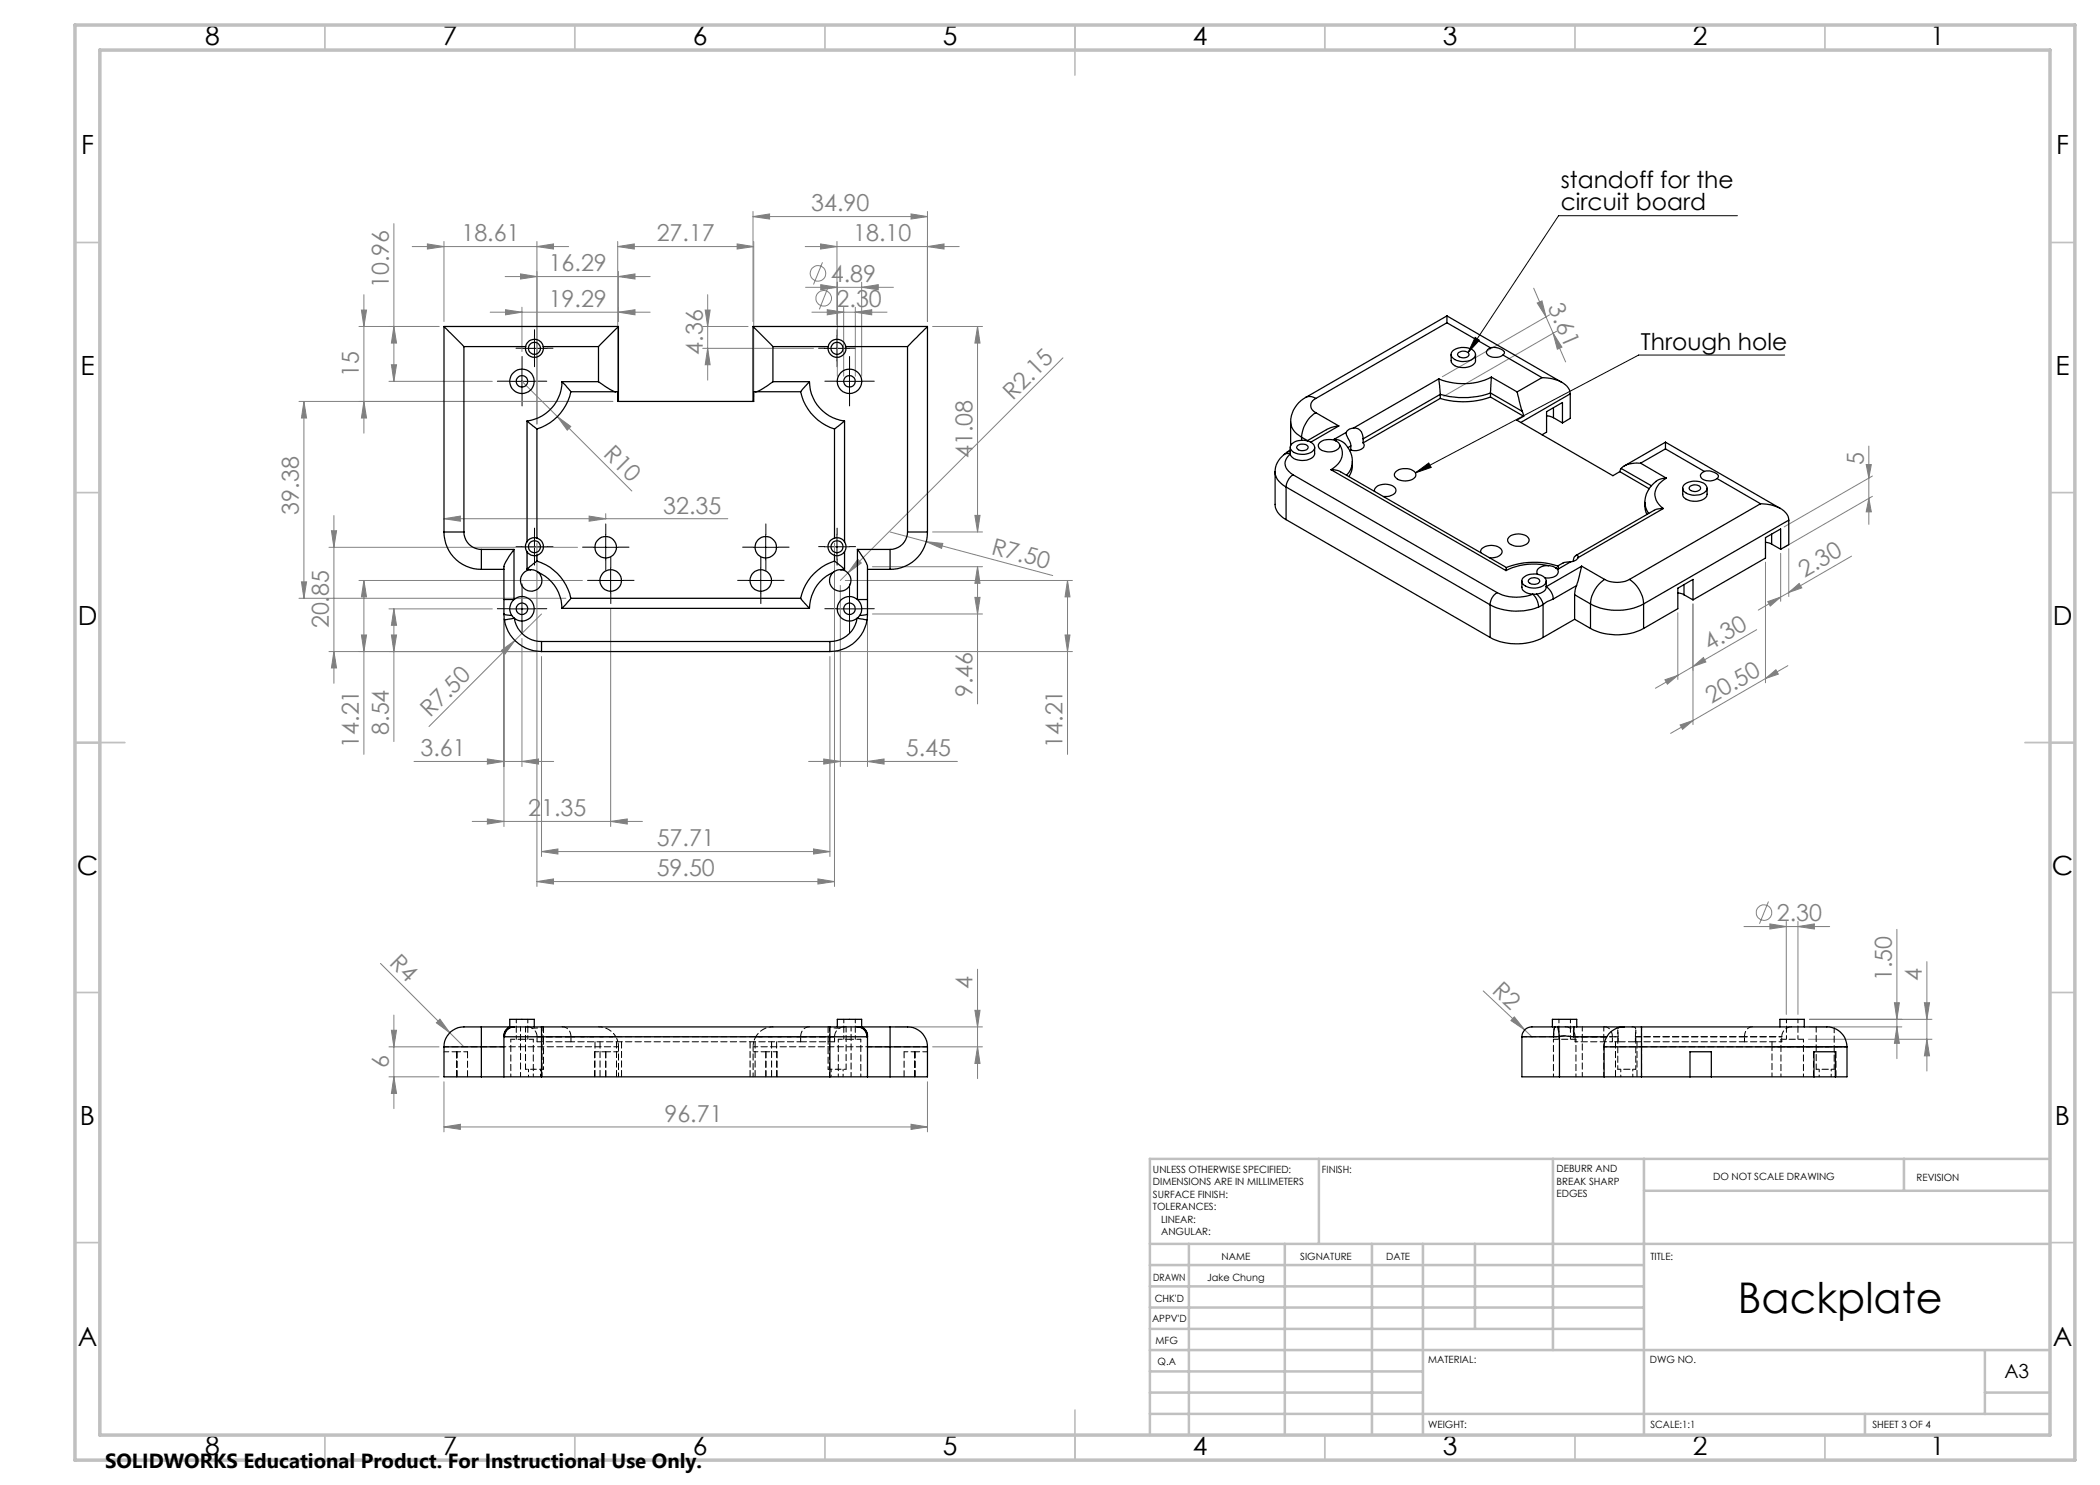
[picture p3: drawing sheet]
<svg xmlns="http://www.w3.org/2000/svg" width="420mm" height="297mm" viewBox="0 0 420 297" stroke-linecap="round" stroke-linejoin="round" font-family="sans-serif">
<g fill="none" stroke="#808080" stroke-width=".2">
<path d="M72.8 58.9v27.7M78.8 44.7v31.6M82.4 49.3h31.3M85.5 48.8l3.3 .5-3.3 .5zM88.8 48.3v16M101 55.3h29M104.1 54.8l3.3 .5-3.3 .5zM107.4 49.3l3.3-.5v1zM107.4 48.3v36.5M123.5 49.3l3.4-.5v1zM123.5 48.3v31M123.5 49.3h27.2"/>
<path d="M123.7 55.3l3.3-.5v1zM123.7 54.3v10M141.5 58.9v17.1M147.4 48.8l3.3 .5-3.3 .5zM150.6 43.3l3.3-.5v1zM150.6 42.3v22M150.6 43.3h34.9M150.7 48.3v31M161 49.3h30.8M161.1 57.5h17.6M164.1 48.8l3.3 .5-3.3 .5zM164.1 56.9l3.4 .6-3.4 .5z"/>
<path d="M164.5 52.5l-1.8 4.4M165.6 57.4l-1.7 4.5M167.4 48.3v16.7M167.5 56.4v18.8M172.3 57.5l3.3-.6v1.1zM172.3 56.4v18.8M182.2 42.8l3.3 .5-3.3 .5zM185.5 49.3l3.3-.5v1zM185.5 42.3v22M306.7 57.6l2.5 5.8M71.8 65.3h16M72.3 62h1l-.5 3.3z"/>
<path d="M77.8 76.3h20.7M78.3 73h1l-.5 3.3zM78.8 65.3l.5 3.3h-1zM98 62.4h32M101.1 61.9l3.3 .5-3.3 .6zM104.4 61.5v8.8M104.4 76.3l22 21.9M123.7 62.4l3.3-.5v1.1zM140.5 69.7h22.2M140.5 65.3h9.1M141 62h1l-.5 3.3zM141.5 69.7l.5 3.3h-1z"/>
<path d="M162.4 62.4h15M165.5 61.9l3.2 .5-3.2 .6zM168.7 61.5v13.7M171.1 62.4l3.2-.5v1.1zM171.1 61.5v13.7M186.5 65.3h10M195.5 65.3l.5 3.3h-1zM195.5 65.3v41.1M212.6 71.6l-44.5 44.5M307.4 60.6l1-.4 .8 3.2zM309.2 63.4l3.9 9M309.9 63l-21.4 12.3"/>
<path d="M310.6 66.6l1.8 2.8-.9 .4zM311.3 66.2l-22.6 13.1M59.8 80.3h62.8M60.8 80.3l.5 3.3h-1zM60.8 80.3v39.4M72.8 80.3l.5 3.3h-1zM111.5 83.3l2.7 2-.7 .7zM373.2 92.9h1.1l-.5 2.7zM373.8 99.7l.5 2.7h-1.1zM373.8 89.2v15.7M374.5 95.2l-17.7 10.2M374.5 99.3l-17.7 10.2"/>
<path d="M59.8 119.7h53.4M60.3 116.4h1l-.5 3.3zM65.8 109.5h49.7M66.3 106.1h1l-.5 3.4zM66.8 103.1v33.6M71.8 116.1h44.7M72.8 116.1l.5 3.3h-1zM72.8 116.1v34.8M88.8 103.7l3.3-.5v1zM88.8 103.7h56.8M107.4 108.6v68.7M117.8 103.2l3.3 .5-3.3 .5z"/>
<path d="M121.1 102.7v1.1M166.9 108.6v68.7M168.1 117.1v36.2M169.1 116.1h45.4M171.6 111.9l.7 .7-2.7 2zM174.5 113.3h22M178 106.4l7.2 1.9M185.2 108.3l3.4 .4-.3 1zM185.2 108.3l25.3 6.8M186.5 106.4h10M195 119.5h1l-.5 3.3zM195 103.1h1l-.5 3.3z"/>
<path d="M195.5 113.3v27.5M195.5 113.3l.5 3.4h-1zM213.5 116.1v34.8M213.5 116.1l.5 3.3h-1zM353.1 112.4v24.2M356.1 110.7v9.6M356.1 119.4l-4.5 2.6M357.8 118.5l2-1.8 .6 .9zM357.8 109.7v9.6M357.8 118.5l-1.7 .9M370.3 111.2l-12.5 7.3M65.8 130.3h41.5"/>
<path d="M66.8 130.3l.5 3.3h-1zM72.3 127h1l-.5 3.3zM77.8 121.8h20.7M78.3 127h1l-.5 3.3zM78.8 121.8v26.5M78.8 121.8l.5 3.3h-1zM100.3 130.1l2.7-2-2 2.7zM100.8 123.8v41.5M103 128.1l-17.2 17.2M104.4 127.7v25.6M108.3 122.8l-5.3 5.3M108.3 131.3v40"/>
<path d="M122.1 121.7v43.6M166 131.3v40M167 130.3h47.5M173.5 123.8v29.5M174.5 122.8h22M213 127h1l-.5 3.3zM333 136l2.6-.9-2.1 1.7zM335.6 122.6v13.3M335.6 135.1l-4.5 2.6M338.6 133.3l2.1-1.8 .5 .9zM338.6 120.8v24.1M351.3 125.9l-15.7 9.2"/>
<path d="M353.1 135.7l2.1-1.8 .5 .9zM353.1 135.7l-14.5 8.4M353.6 120.3l2.5-.9-2.1 1.8zM357.6 133.1l-4.5 2.6M82.8 152.3h27.9M97.5 151.8l3.3 .5-3.3 .5zM104.4 152.3l3.3-.5v1zM161.7 152.3h29.8M164.7 151.8l3.4 .5-3.4 .5zM173.5 152.3l3.3-.5v1zM336 145l2.6-.9-2.1 1.8zM338.6 144.1l-4.5 2.6"/>
<path d="M94.4 164.3h34.1M97.5 163.8l3.3 .5-3.3 .5zM107.4 176.3l3.3-.5v1zM107.4 176.3h59.5M108.3 170.3l3.3-.5v1zM108.3 170.3h57.7M122.1 164.3l3.3-.5v1zM162.7 169.8l3.3 .5-3.3 .5zM163.6 175.8l3.3 .5-3.3 .5zM76.1 192.7l13.9 13.8M195.5 193.8v21.9M296.7 198.2l8.2 7.8"/>
<path d="M348.8 185.3h17.1M353.7 180.3l-1.8 4.4M354 184.8l3.3 .5-3.3 .5zM357.3 184.3v18.6M359.6 185.3l3.3-.5v1zM359.6 184.3v18.6M379.4 185.9v25.8M385.4 192.3v21.9M77.8 215.4h10M77.8 209.4h10M78.3 206.1h1l-.5 3.3zM78.8 203v18.7"/>
<path d="M78.8 215.4l.5 3.3h-1zM88 203.8l2 2.7-2.7-1.9zM88.8 216.4v10M90 206.5l2.8 2.9M179 205.4h17.5M185.5 216.4v10M186.5 209.4h10M195 202.1h1l-.5 3.3zM195.5 209.4l.5 3.3h-1zM302.9 203.4l2 2.6-2.7-1.9zM304.9 206l1.5 1.4M361.7 207.9h24.7"/>
<path d="M361.9 205.4h18.5M361.9 203.9h24.5M378.9 200.6h1l-.5 3.3zM379.4 205.4l.5 3.3h-1zM384.9 200.6h1l-.5 3.3zM385.4 207.9l.5 3.3h-1zM88.8 225.4l3.3-.5v1zM88.8 225.4h96.7M182.2 224.9l3.3 .5-3.3 .5z"/>
<circle cx="163.6" cy="54.7" r="1.55"/>
<circle cx="164.7" cy="59.7" r="1.56"/>
<circle cx="352.8" cy="182.5" r="1.55"/>
</g>
<g fill="none" stroke="#000" stroke-width=".2">
<path d="M347.5 43.1h-35.8l-18.1 27.4M101.9 76.3h5M104.4 69.7h5M104.4 73.8v5M106.9 67.2v5M164.9 69.7h5M167.4 67.2v5M167.4 76.3h5M169.9 73.8v5M295 67.5l.9 .5-2.3 2.5zM356.9 71h-29.2l-44.6 23.6M283.1 94.6l2.7-2 .4 .9z"/>
<path d="M104.4 109.4h5M104.4 119.3v4.9M106.9 106.9v4.9M118.6 109.5h5M119.6 116.1h5M121.1 107v5M122.1 113.6v5M149.6 116.1h5.1M150.7 109.5h4.9M152.2 113.6v5M153.1 107v5M164.9 109.4h5"/>
<path d="M167.4 106.9v4.9M169.9 119.3v4.9M101.9 121.8h5M167.4 121.8h5"/>
</g>
<g fill="none" stroke="#000" stroke-width=".2" stroke-dasharray="15.2 1.3 1.3 1.3">
<path d="M101.9 76.2h-2.4M104.4 69.6h-1.2M104.4 73.7v-2.4M104.4 78.7v2.5M106.9 67.1v-1.2M106.9 72.1v1.2M106.9 76.2h2.5M109.4 69.6h1.2M164.9 69.6h-1.2M167.4 76.2h-2.4M167.4 67.1v-1.2M167.4 72.1v1.2"/>
<path d="M169.9 73.7v-2.4M169.9 78.7v2.5M169.9 69.6h1.2M172.4 76.2h2.5M104.4 109.3h-1.2M104.4 119.2v-2.4M106.9 106.8v-1.2M106.9 111.8v1.2M109.4 109.3h1.2M118.7 109.4h-2.2M119.7 116.1h-2.2M121.2 106.9v-2.1"/>
<path d="M121.2 111.9v2.2M122.2 113.6v-2.2M122.2 118.6v2.1M123.7 109.4h2.1M124.7 116.1h2.1M149.7 116.1h-2.2M150.7 109.4h-2.2M152.2 113.6v-2.2M152.2 118.6v2.1M153.2 106.9v-2.1M153.2 111.9v2.2M154.7 116.1h2.1"/>
<path d="M155.7 109.4h2.1M164.9 109.3h-1.2M167.4 106.8v-1.2M167.4 111.8v1.2M169.9 119.2v-2.4M169.9 109.3h1.2M101.9 121.7h-2.4M104.4 124.2v2.5M106.9 121.7h2.5M167.4 121.7h-2.4M169.9 124.2v2.5M172.4 121.7h2.5"/>
</g>
<g fill="none" stroke="#c0c0c0" stroke-width=".35">
<path d="M65 5v5M115 5v5M165 5v5M215 5v10M265 5v5M315 5v5M365 5v5M15 48.5h5M410 48.5h5M15 98.5h5M410 98.5h5M15 148.5h10"/>
<path d="M405 148.5h10M15 198.5h5M410 198.5h5M15 248.5h5M410 248.5h5M65 287v5M115 287v5M165 287v5M215 282v10M265 287v5M315 287v5M365 287v5"/>
</g>
<g fill="none" stroke="#c0c0c0" stroke-width=".5">
<path d="M263.8 231.8v17M310.6 231.8v38.2M328.8 231.8v55.2M328.8 238.2h81.2M380.8 231.8v6.4M410 231.8h-180v55.2M230 248.8h180M230 257.3h98.8M230 253h98.8M237.8 248.8v38.2M257 248.8v38.2M274.4 248.8v38.2"/>
<path d="M284.6 248.8v38.2M295 248.8v17M230 265.8h98.8M230 261.5h98.8M230 278.5h54.6M230 274.3h54.6M230 270h180M397 278.5h13M397 270v12.8M230 282.8h180M373 282.8v4.2"/>
</g>
<path d="M15 5h400v287h-400zM20 10h390v277h-390z" fill="none" stroke="#c0c0c0" stroke-width=".7"/>
<path d="M283.1 94.6l2.7-2 .4 .9zM295 67.5l.9 .5-2.3 2.5z" fill="#000"/>
<g fill="#808080">
<path d="M88 203.8l2 2.7-2.7-1.9z"/>
<path d="M302.9 203.4l2 2.6-2.7-1.9z"/>
<path d="M171.6 111.9l.7 .7-2.7 2z"/>
<path d="M100.3 130.1l2.7-2-2 2.7z"/>
<path d="M111.5 83.3l2.7 2-.7 .7z"/>
<path d="M185.2 108.3l3.4 .4-.3 1z"/>
<path d="M147.4 48.8l3.3 .5-3.3 .5zM123.5 49.3l3.4-.5v1z"/>
<path d="M162.7 169.8l3.3 .5-3.3 .5zM108.3 170.3l3.3-.5v1z"/>
<path d="M182.2 224.9l3.3 .5-3.3 .5zM88.8 225.4l3.3-.5v1zM104.4 152.3l3.3-.5v1zM97.5 151.8l3.3 .5-3.3 .5zM122.1 164.3l3.3-.5v1zM97.5 163.8l3.3 .5-3.3 .5z"/>
<path d="M354 184.8l3.3 .5-3.3 .5zM359.6 185.3l3.3-.5v1zM150.6 43.3l3.3-.5v1zM182.2 42.8l3.3 .5-3.3 .5zM164.1 56.9l3.4 .6-3.4 .5zM172.3 57.5l3.3-.6v1.1zM165.5 61.9l3.2 .5-3.2 .6zM171.1 62.4l3.2-.5v1.1zM164.1 48.8l3.3 .5-3.3 .5zM185.5 49.3l3.3-.5v1zM107.4 176.3l3.3-.5v1zM163.6 175.8l3.3 .5-3.3 .5z"/>
<path d="M104.1 54.8l3.3 .5-3.3 .5zM123.7 55.3l3.3-.5v1z"/>
<path d="M101.1 61.9l3.3 .5-3.3 .6zM123.7 62.4l3.3-.5v1.1z"/>
<path d="M107.4 49.3l3.3-.5v1zM85.5 48.8l3.3 .5-3.3 .5zM117.8 103.2l3.3 .5-3.3 .5zM88.8 103.7l3.3-.5v1z"/>
<path d="M338.6 133.3l2.1-1.8 .5 .9zM333 136l2.6-.9-2.1 1.7z"/>
<path d="M353.1 135.7l2.1-1.8 .5 .9zM336 145l2.6-.9-2.1 1.8zM357.8 118.5l2-1.8 .6 .9zM353.6 120.3l2.5-.9-2.1 1.8z"/>
<path d="M78.8 215.4l.5 3.3h-1zM78.3 206.1h1l-.5 3.3zM379.4 205.4l.5 3.3h-1zM378.9 200.6h1l-.5 3.3zM385.4 207.9l.5 3.3h-1zM384.9 200.6h1l-.5 3.3zM141.5 69.7l.5 3.3h-1zM141 62h1l-.5 3.3z"/>
<path d="M195.5 209.4l.5 3.3h-1zM195 202.1h1l-.5 3.3zM78.3 73h1l-.5 3.3zM78.8 65.3l.5 3.3h-1z"/>
<path d="M195.5 113.3l.5 3.4h-1zM195 119.5h1l-.5 3.3z"/>
<path d="M195.5 65.3l.5 3.3h-1zM195 103.1h1l-.5 3.3zM60.8 80.3l.5 3.3h-1zM60.3 116.4h1l-.5 3.3zM213.5 116.1l.5 3.3h-1zM213 127h1l-.5 3.3zM78.8 121.8l.5 3.3h-1zM78.3 127h1l-.5 3.3zM72.8 116.1l.5 3.3h-1zM72.3 127h1l-.5 3.3zM66.3 106.1h1l-.5 3.4zM66.8 130.3l.5 3.3h-1zM373.2 92.9h1.1l-.5 2.7zM373.8 99.7l.5 2.7h-1.1z"/>
<path d="M72.3 62h1l-.5 3.3zM72.8 80.3l.5 3.3h-1z"/>
<path d="M307.4 60.6l1-.4 .8 3.2zM310.6 66.6l1.8 2.8-.9 .4z"/>
<path d="M164.7 151.8l3.4 .5-3.4 .5zM173.5 152.3l3.3-.5v1z"/>
</g>
<g fill="none" stroke="#000" stroke-width=".25">
<path d="M88.8 65.3l4 4M88.8 65.3v41.1M88.8 65.3h34.9M92.8 69.3h12.3M92.8 69.3v37.1M105.1 69.3a1.8 1.8 0 0 1 1.8-1.4 1.8 1.8 0 0 1 1.8 1.4M105.1 69.3a1.8 1.8 0 0 0 1.8 2.2 1.8 1.8 0 0 0 1.8-2.2M108.7 69.3h11M112.4 76.3a8 8 0 0 1-7 7.9M112.4 76.3l1.8 2M112.4 76.3h7.3M114.2 78.3a9.9 9.9 0 0 1-6.8 7.5"/>
<path d="M114.2 78.3h9M119.7 76.3l2.2 1.5 1.3 .5M119.7 69.3v7M123.2 78.3h.3v2h27.2v-2h.4M123.7 65.3l-4 4M123.7 65.3v15M150.6 65.3l4 4M150.6 65.3h34.9M150.6 65.3v15M151.1 78.3h9M154.6 76.3l-2.4 1.7-1.1 .3M154.6 69.3h11"/>
<path d="M154.6 69.3v7M154.6 76.3h7.3M160.1 78.3a9.9 9.9 0 0 0 6.8 7.5M161.9 76.3a8 8 0 0 0 7 7.9M161.9 76.3l-1.8 2M165.6 69.3a1.8 1.8 0 0 1 1.8-1.4 1.8 1.8 0 0 1 1.8 1.4M165.6 69.3a1.8 1.8 0 0 0 1.8 2.2 1.8 1.8 0 0 0 1.8-2.2M169.2 69.3h12.3M181.5 69.3v37.1M185.5 65.3l-4 4M185.5 65.3v41.1M261.2 79.5a5.8 5.8 0 0 0-3.1 4.9"/>
<path d="M261.2 79.5l.4-.2h.8l.8 .4M263.2 79.7a1.51 1.51 0 0 0-1.1 1.4 1.51 1.51 0 0 0 1.1 1.4M287.8 75.8l.2 3.1M287.8 75.8l-17.1 9.8M288 79.7l-15.4 8.9M288 78.9l-15.4 8.9M288 78.9v.8M289.4 63.2v1.4M289.4 63.2l23 13.3M289.4 63.2l-28.2 16.3M289.4 64.6l-26.2 15.1M289.4 64.6l8.7 5"/>
<path d="M290.2 70.9v1.2a1.79 1.79 0 0 0 1.9 1.4 2.8 2.8 0 0 0 3-1.2v-1.4M290.5 70.2a3.5 3.5 0 0 1 4.4 .1 .91 .91 0 0 1-.4 1.5 3.3 3.3 0 0 1-4.2-.6 .95 .95 0 0 1 .2-1zM291.7 70.5a1.48 1.48 0 0 1 2.1 .3 1.27 1.27 0 0 1-1.1 .8 1.27 1.27 0 0 1-1.2-.7zM298.1 69.6a.88 .88 0 0 0-.8 .9 .88 .88 0 0 0 .8 .8l1.5 .1 1-.4M298.1 79.4a16.2 16.2 0 0 1-10.1 .3M298.1 78.6a16.2 16.2 0 0 1-10.1 .3M298.1 69.6a2.66 2.66 0 0 1 2.8 .9l-.3 .5M298.1 79.4l6.6 3.9M298.1 78.6l6.3 3.7M298.1 78.6v.8M298.3 75.4a12.8 12.8 0 0 1-10.5 .4M298.3 75.4l-.2 3.2"/>
<path d="M298.3 75.4l5.1 3M300.6 71l7.8 4.5M303.4 78.4l1 3.9M308.4 75.5a6.3 6.3 0 0 1 5.3 2.1l.3 1.2M308.4 75.5l-5 2.9M314 78.8v4.9l-1.5 .9M314 78.8l-9.8 5.7M105.4 84.2l2 1.6M105.4 84.2v24.1M107.4 85.8v21.8M166.9 85.8v21.8M168.9 84.2l-2 1.6"/>
<path d="M168.9 84.2v24.1M255 94.3v6.6a3.6 3.6 0 0 0 2.2 3M255 94.3a3.5 3.5 0 0 0 2.2 3.1M256.8 90.9a4.4 4.4 0 0 0-1.8 3.4M257.2 97.4l40.8 23.6M257.2 97.4v6.5M257.4 90.4l-.6 .5M258.1 90l-.7 .4M258.1 90.8a2.19 2.19 0 0 0 .1 3.8l.4 .4M258.1 89.5v1.3M258.1 90.8l-.7-.1-.6 .2M258.1 90.4h-.7"/>
<path d="M258.1 84.4a3.7 3.7 0 0 0 2.2 3.1M258.1 84.4v4.7M258.3 88.8a3.3 3.3 0 0 1 4.6 .3 1.48 1.48 0 0 1-1.6 1.7 2.62 2.62 0 0 1-3.2-1.3zM258.6 95a3.2 3.2 0 0 0-1.4 2.4M258.6 95l40.8 23.5M259.5 89.1a1.52 1.52 0 0 1 2.1 .3 1.23 1.23 0 0 1-1.9 .6 .48 .48 0 0 1-.4-.4 .48 .48 0 0 1 .2-.5zM260.3 87.5l1.2 .6M260.3 87.5v.5M262.9 89.5v1.2a2.37 2.37 0 0 1-2.9 1.4l-1.2-.3-.5-.5-.2-.5M263.2 82.5a6.3 6.3 0 0 0-2.9 5M263.2 82.5l4.6 2.7M266.2 93.9l.8 .1 1.1 .3 33.2 19.2"/>
<path d="M266.2 93.9l35 20.2M266.8 87.9l1 .1a4.5 4.5 0 0 1 1.5 7M266.8 87.9l.4 .3M267.2 88.2a2.99 2.99 0 0 0-3.4 .6 1.04 1.04 0 0 0 1 1.4 2.76 2.76 0 0 0 3.1-.7v-.5M267.2 88.2l.6 .4 .1 .4M267.8 85.2l-1.6 .3-.8 .4-4 2.3M267.8 85.2l-5.7 3.2M267.9 89a3.2 3.2 0 0 1-1.1 4.6l-.6 .3M269.3 86.5a3.7 3.7 0 0 0 .8 2l.1 .7M269.3 86.5l-2.5 1.4M270.2 90l-.3 .1M270.2 89.2v.8"/>
<path d="M270.2 89.2l-.6 .3M270.5 92.3a4.3 4.3 0 0 1-.7 3M270.7 85.6a1.57 1.57 0 0 0-1.4 .9M270.7 85.6a1.88 1.88 0 0 1 1.9 2.2M272.6 88.6a.84 .84 0 0 1 .1 .9 .84 .84 0 0 1-.7 .5l-.7 .1-1.1-.1M272.6 87.8v.8M274.9 98.3a1.52 1.52 0 0 1 1.7-1.4 2.42 2.42 0 0 1 2.6 .9 1.04 1.04 0 0 1-1 1.3l-.7 .2h-.8M279 94.5a3.1 3.1 0 0 1 4 0 1.15 1.15 0 0 1-1.1 1.6 2.3 2.3 0 0 1-3-1.1zM304.4 82.3l.3 1M304.7 83.3l-1.3 .7 19.2 11.1 1.4-.8M309.3 83.2l1.4 .3M310.7 83.5l1.8 1.1"/>
<path d="M310.7 81.6v1.9M312.5 84.6v-4.1l-3.2 1.8v4.1l-.9 .6M324 94.3l5.8 3.5M324.2 93.7l-.2 .6M324.2 93.7l6.1 3.5M328.1 92.6a4.4 4.4 0 0 0-3.9 1.1M328.1 92.6l5.2 3M331.2 96.3a4.7 4.7 0 0 0-1.5 6.4M333.1 88.4v1.4M333.1 88.4l23 13.3M333.1 88.4l-8.3 4.8M333.1 89.8l-5 2.8"/>
<path d="M333.1 89.8l7.8 4.5M333.3 95.6a3.7 3.7 0 0 0-2.2 4 3.7 3.7 0 0 0 1.6 2.1M333.3 95.6l-1.1 .2-1 .5M336.5 97.6v1.2a1.76 1.76 0 0 0 1.9 1.4 2.72 2.72 0 0 0 3-1.1v-1.5M336.8 96.9a3.5 3.5 0 0 1 4.4 .2 1.04 1.04 0 0 1-.7 1.6 3.2 3.2 0 0 1-3.9-.7 .95 .95 0 0 1 .2-1.1zM338 97.3a1.48 1.48 0 0 1 2.1 .3 1.27 1.27 0 0 1-1.1 .7 1.27 1.27 0 0 1-1.2-.7zM340.9 94.3a.86 .86 0 0 0-.8 .9 .86 .86 0 0 0 .8 .8l1.2 .2 .7-.2 .6-.3M340.9 94.3l1-.1 .7 .2a.98 .98 0 0 1 1 1.1l-.2 .2M343.4 95.7l8.7 5M88.8 106.4h4M88.8 106.4a7.4 7.4 0 0 0 7.5 7.5M92.8 106.4a3.5 3.5 0 0 0 3.5 3.5"/>
<path d="M96.3 109.9v4M96.3 109.9h6.5M96.3 113.9h4.5M100.8 119.9v2.9M102.8 109.9l-.9 1.3-1.1 1.9v6.8M102.8 109.9v10h-2M105.4 113.8l.7 .1M105.4 108.3a1.75 1.75 0 0 0 0 2M105.4 110.3a1.7 1.7 0 0 0 2 .8M105.4 110.3v3.5M106.1 113.9l.9 .2 .6 .3M106.1 113.9a2.15 2.15 0 0 0-1.9 2.9 2.15 2.15 0 0 0 3.2 1.1 2.15 2.15 0 0 0 .2-3.5"/>
<path d="M107.4 112.2l-2 1.6M107.4 112.2a9.9 9.9 0 0 1 6.8 7.5M107.4 107.6a1.74 1.74 0 0 0-2 .7M107.4 107.6a1.77 1.77 0 0 1 1.3 1.7 1.77 1.77 0 0 1-1.3 1.8M107.4 111.1v1.1M107.6 114.4a7.9 7.9 0 0 1 4.8 7.3M114.2 119.7l-1.8 2M114.2 119.7h45.9M160.1 119.7l1.8 2M166.7 114.4a7.9 7.9 0 0 0-4.8 7.3M166.9 112.2a10.1 10.1 0 0 0-6.8 7.5M166.9 112.2l2 1.6"/>
<path d="M166.9 107.6a1.95 1.95 0 0 1 2 .7M166.9 107.6a1.77 1.77 0 0 0-1.3 1.7 1.77 1.77 0 0 0 1.3 1.8M166.9 111.1v1.1M168.2 113.9l-.7 .1-.8 .4M168.2 113.9a2.15 2.15 0 0 1 1.9 2.9 2.15 2.15 0 0 1-3.3 1.1 2.15 2.15 0 0 1-.1-3.5M168.9 113.8l-.7 .1M168.9 108.3a1.93 1.93 0 0 1 0 2M168.9 110.3a1.74 1.74 0 0 1-2 .8M168.9 110.3v3.5M171.5 109.9v10h2M171.5 109.9l1.5 2.2 .5 1.1v6.7M171.5 109.9h6.5"/>
<path d="M173.5 119.9v2.9M173.5 113.9h4.5M178 109.9v4M181.5 106.4a3.5 3.5 0 0 1-3.5 3.5M181.5 106.4h4M185.5 106.4a7.4 7.4 0 0 1-7.5 7.5M257.2 103.9l40.8 23.6M296.2 110.5a1.46 1.46 0 0 1 1.7-1.4 2.17 2.17 0 0 1 2.5 1.2 2.04 2.04 0 0 1-2.5 1.2M299.4 118.5a8.8 8.8 0 0 0 7.2 .3M299.4 118.5a2.85 2.85 0 0 0-1.4 2.5M301.9 107.3a2.9 2.9 0 0 1 3.9 .5 1.27 1.27 0 0 1-1.3 1.4 2.67 2.67 0 0 1-2.9-.9 .81 .81 0 0 1 .3-1zM304.4 116.2v1.2a2.03 2.03 0 0 0 2.2 1.4"/>
<path d="M304.7 115.5a3.3 3.3 0 0 1 4.5 .4 1.48 1.48 0 0 1-1.6 1.6 2.99 2.99 0 0 1-3.2-1 .91 .91 0 0 1 .3-1zM305.9 115.8a1.43 1.43 0 0 1 2 .3 1.32 1.32 0 0 1-2.2 .3zM306.6 118.8a3.8 3.8 0 0 1 1.1 2.6M307.3 118.8h-.7M307.3 118.8a3.5 3.5 0 0 1 1.3 2.1M309.2 116.2v1.2a1.86 1.86 0 0 1-1.9 1.4M309.7 113.1a12.5 12.5 0 0 0-8.5 1M309.7 113.1a2.07 2.07 0 0 0-2.3 1.2l.2 .6M309.7 113.1l.9 .2 .5 .3M310.7 119.8l-1.3 .5-.8 .6M311.1 113.6a.94 .94 0 0 1 .5 .9 .94 .94 0 0 1-.7 .8l-1.1 .3h-.8M311.1 113.6l.6 .2"/>
<path d="M311.5 113.2a14.6 14.6 0 0 0-10.3 .4v.5M311.5 113.2l.2 .6M312.6 112.6l-1.1 .6M314.1 112.4l-1.5 .2M314.1 112.4l-2.4 1.4M314.9 119v4.9M314.9 119l3.2 1.8M315.3 117.1l-.4 1.9M315.3 117.1l-4.6 2.7M315.6 111.5a1.64 1.64 0 0 1-1.5 .9M315.6 111.5a.36 .36 0 0 0-.2-.5 .36 .36 0 0 0-.5 .3l-.2 1M316.3 113.2l-7.1 4.1a3.2 3.2 0 0 1 1.5 2.5"/>
<path d="M316.3 113.2l-1 3.9M316.3 113.2l4.6 2.7M320.9 115.9a5.5 5.5 0 0 0 5 0M320.9 115.9a6.4 6.4 0 0 0-2.8 4.9M325.9 115.9a6.4 6.4 0 0 1 2.8 4.9M329 100.5a4.4 4.4 0 0 0 .4 2.4M332.7 101.7l-1.2 .1-.7 .3-15.7 9M332.7 101.7l-17.1 9.8M335.6 118.6l1.2 .4M336.8 119l1.8 1M336.8 116.9v2.1M338.6 120v-4.1l-3 1.7v4.1l-6.9 4"/>
<path d="M352.1 100.7a6.6 6.6 0 0 1 5.3 2.2l.4 1.1M352.1 100.7l-26.2 15.2M353.1 108.5l1.2 .3M354.3 108.8l1.8 1.1M354.3 106.8v2M356.1 109.9v-4.1l-3 1.7v4.1l-14.5 8.4M357.8 104l-29.1 16.8M357.8 104v4.9l-1.7 1M100.8 122.8l1.5 .3M100.8 122.8l.1 1.2M100.9 124l2-.4a5.5 5.5 0 0 0 5.4 4.7M100.9 124a7.5 7.5 0 0 0 7.4 6.3"/>
<path d="M108.3 128.3v2M108.3 128.3h57.7M108.3 130.3h57.7M112.4 121.7h49.5M166 128.3v2M173.4 124l-2-.4a5.5 5.5 0 0 1-5.4 4.7M173.4 124a7.5 7.5 0 0 1-7.4 6.3M173.5 122.8l-1.6 .3M173.5 122.8l-.1 1.2M298 121a11.7 11.7 0 0 0 9.7 .4M298 127.5a11.6 11.6 0 0 0 10.6 0M298 121v6.5"/>
<path d="M308.6 120.9l-.9 .5M308.6 120.9v6.6M314.9 123.9l-6.3 3.6M314.9 123.9l3.2 1.8M318.1 120.8a11.7 11.7 0 0 0 10.6 0M318.1 125.7a11.7 11.7 0 0 0 10.6 0M318.1 120.8v4.9M328.7 120.8v4.9M88.8 209.4h7.5M88.8 209.4v6h7.5M96.3 205.4v4M96.3 205.4h-2.5a4.2 4.2 0 0 0-5 4"/>
<path d="M96.3 215.4h4.5M96.3 205.4h5.7M96.3 209.4h4.5M96.3 209.4v6M100.8 215.4h7.5M100.9 207.4h7.4M102 205.4h.3M102 205.4v-1.5h4.9v1.5M102 205.3a1.97 1.97 0 0 0-1.2 1.9v8.2M102.3 205.4a1.7 1.7 0 0 0-1.4 2M102.3 205.4h.6M102.9 205.4a1.93 1.93 0 0 0-2 2"/>
<path d="M102.9 205.4h5.4M108.3 205.4v2M108.3 215.4h57.7M108.3 207.4v8M108.3 207.4h57.7M108.3 205.4h57.7M166 215.4h7.5M166 207.4h7.4M166 205.4v2M166 205.4h5.4M166 207.4v8M167.5 205.4v-1.5h4.8v1.5"/>
<path d="M171.4 205.4a1.93 1.93 0 0 1 2 2M171.4 205.4h.5M171.9 205.4h.4M171.9 205.4a1.9 1.9 0 0 1 1.6 1.9M172.3 205.3a1.96 1.96 0 0 1 1.2 2M172.3 205.4h5.7M173.5 207.3l-.1 .1M173.5 207.3v8.1M173.5 215.4h4.5M173.5 209.4h4.5M178 209.4h7.5M178 205.4v4"/>
<path d="M178 205.4h2.5a4.2 4.2 0 0 1 5 4M178 209.4v6M185.5 209.4v6h-7.5M304.4 207.4h6.3M304.4 207.4v8h7.5M310.5 205.4v-1.5h4.8v1.5M311 205.4l-.2 .3-.1 1.7M311 205.4h.6M311 205.4h-3.5a3.5 3.5 0 0 0-2.5 .5 1.92 1.92 0 0 0-.6 1.5M311.6 205.4l.3 1.9M311.6 205.4h3.1M311.9 207.3l1.1-.1 1.7 .2"/>
<path d="M311.9 207.3l-1.2 .1M311.9 215.4h8.9M311.9 207.3v8.1M314.7 205.4v2M314.7 207.4h6.6M314.7 205.4h10.1M320.8 209.4h7.5M320.8 215.4h7.5M320.8 209.4v6M324.8 205.4a3.9 3.9 0 0 0-4 4M324.8 205.4h3.5M328.3 205.4v4"/>
<path d="M328.3 205.4h37.1a4 4 0 0 1 4 4M328.3 215.4h9.7M328.3 209.4h41.1M328.3 209.4v6M338 215.4h4.3M338 215.4v-5h4.3v5M342.3 215.4h20.5M356 205.4v-1.5h4.9v1.5M362.8 215.4h4.3M362.8 215.4v-5h4.3v5M369.4 209.4v6h-2.3"/>
<circle cx="104.4" cy="76.2" r="1.15"/>
<circle cx="104.4" cy="76.3" r="2.44"/>
<circle cx="106.9" cy="69.7" r="1.2"/>
<circle cx="167.4" cy="69.7" r="1.2"/>
<circle cx="169.9" cy="76.3" r="2.44"/>
<circle cx="169.9" cy="76.2" r="1.15"/>
<circle cx="106.9" cy="109.4" r="1.2"/>
<circle cx="121.1" cy="109.5" r="2.15"/>
<circle cx="122.1" cy="116.1" r="2.15"/>
<circle cx="152.2" cy="116.1" r="2.15"/>
<circle cx="153.1" cy="109.5" r="2.15"/>
<circle cx="167.4" cy="109.4" r="1.2"/>
<circle cx="104.4" cy="121.8" r="1.15"/>
<circle cx="104.4" cy="121.8" r="2.45"/>
<circle cx="169.9" cy="121.8" r="1.15"/>
<circle cx="169.9" cy="121.8" r="2.44"/>
</g>
<g fill="none" stroke="#000" stroke-width=".2" stroke-dasharray="1.3 .6" stroke-dashoffset=".5">
<path d="M91.4 210.4h2.1M103.3 203.9v4M104.4 207.9h-2.2M105.6 207.9v-4M106.7 207.9h-2.3M107.4 208.4v-1M114.2 207.4h45.9M114.2 208.4v-1M114.2 208.4h45.9M118.9 210.4h2.3M123.6 208.4l-.4-1M123.7 209.4l-.1-1"/>
<path d="M123.7 209.4v6M150.6 209.4v6M150.7 208.4l-.1 1M151.2 207.4l-.5 1M155.4 210.4h-2.2M160.1 208.4v-1M166.9 208.4v-1M167.7 207.9h2.2M168.8 203.9v4M169.9 207.9h2.3M171.1 207.9v-4M183 210.4h-2.2"/>
<path d="M311.8 203.9v4M314.1 207.9v-4M315 208.4v-1M322.5 208.4v-1M323.6 206v7.9M323.6 208.4v-1M327.1 208.4v-1M327.2 213.9v-7.9M328.3 215.4v-6M328.3 205.4v4M348.9 208.4v-1M354.4 208.4v1"/>
<path d="M354.4 209.4v6M356.4 208.4v-1M357.3 203.9v4M359.6 207.9v-4"/>
</g>
<g fill="none" stroke="#000" stroke-width=".2" stroke-dasharray="1.3 .6">
<path d="M91.4 210.4v5M93.5 215.4v-5M102.8 205.4a2 2 0 0 0-2 2M105.4 205.4a2 2 0 0 1 2 2M118.9 210.4v5M119 208.4v7M120 208.4v7M121.2 210.4v5M123.2 207.4h-9M123.3 215.4v-7M124.3 215.4v-7M150 208.4v7"/>
<path d="M151 208.4v7M153.2 210.4v5M154.3 215.4v-7M155.3 215.4v-7M155.4 215.4v-5M160.1 207.4h-8.9M168.9 205.4a2 2 0 0 0-2 2M173.5 207.4a2 2 0 0 0-2-2M180.8 210.4v5M183 210.4v5M313 205.4h.2a2 2 0 0 1 1.8 2M323.1 208.4v7"/>
<path d="M323.6 206h.1M327.2 206h.1M327.4 215.4v-7M358.4 205.4h-.2a2 2 0 0 0-1.8 2M362.7 210.4v5M362.8 210.4h-.1M366.8 205.6h.1M367.2 210.4v5M367.2 210.4h-.1"/>
</g>
<path d="M107.4 207.4h6.8M107.4 208.4h6.8M108.7 208.4v-3M112.4 205.4h.2a1.83 1.83 0 0 1 1.6 2M114.2 207.4h-6.8M160.1 207.4h6.8M161.9 205.4h-.2a1.83 1.83 0 0 0-1.6 2M165.6 205.4v3M166.9 208.4h-6.8M166.9 207.4h-6.8M311.9 207.3l1.1-.1 1.8 .2M328.3 209.4h41.1" fill="none" stroke="#000" stroke-width=".2" stroke-dasharray="1.3 .6" stroke-dashoffset=".1"/>
<path d="M105.1 213.9h1.8M106.9 213.9h1.8M167.4 213.9h-1.8M169.2 213.9h-1.8" fill="none" stroke="#000" stroke-width=".2" stroke-dasharray="1.3 .6" stroke-dashoffset=".9"/>
<path d="M88.8 209.4h34.9M91.4 210.4h-2.6M121.2 210.4h2.5M150.6 209.4h34.9M153.2 210.4h-2.6M183 210.4h2.5M304.4 207.4h6.3M310.7 207.9h4.5M323.6 207.4a2.82 2.82 0 0 1 .1-1.9l.6-.1M326.4 205.4a.72 .72 0 0 1 .7 .2 .72 .72 0 0 1 0 .9v.9M360.7 207.9h-4.5M366.8 213.9v-8.3" fill="none" stroke="#000" stroke-width=".2" stroke-dasharray="1.3 .6" stroke-dashoffset=".3"/>
<path d="M104.1 205.4v10M108.4 215.4v-10M123.2 207.4l-.2-.3a4 4 0 0 0-3.3-1.7M154.6 205.4a4 4 0 0 0-3.4 2M165.9 205.4v10M170.2 215.4v-10M311.9 215.4v-8.1M316.5 205.4v10M320.8 215.4v-10" fill="none" stroke="#000" stroke-width=".2" stroke-dasharray="1.3 .6" stroke-dashoffset=".4"/>
<path d="M105.7 213.9v1.5M108.1 215.4v-1.5M108.7 205.4h-.4a5.2 5.2 0 0 1-2.7 0h-.5M166.2 213.9v1.5M168.6 215.4v-1.5M169.2 205.4h-.2a5.7 5.7 0 0 1-3.3 0M324.2 213.9v1.5M326.6 215.4v-1.5M354.4 209.4h15M363.8 213.9v1.5M366.2 215.4v-1.5M369.4 209.4h-15" fill="none" stroke="#000" stroke-width=".2" stroke-dasharray="1.3 .6" stroke-dashoffset=".8"/>
<g fill="none" stroke="#000" stroke-width=".2" stroke-dasharray="1.3 .6" stroke-dashoffset=".7">
<path d="M102.2 207.9v7.5M106.7 215.4v-7.5M108.7 213.9v-5.5M165.6 208.4v5.5M167.7 207.9v7.5M172.2 215.4v-7.5M310.7 207.9v7.5M315 207.4h7.5M315.2 215.4v-7.5M320.8 209.4h7.5M322.5 208.4h-7.5M322.5 207.4h-7.5"/>
<path d="M327.2 213.9h-3.6M348.9 207.4h7.5M348.9 208.4h7.5M356.2 207.9v7.5M356.4 207.4h-7.5M360.7 215.4v-7.5M366.8 213.9h-3.6"/>
</g>
<path d="M105.1 205.4v8.5M169.2 213.9v-8.5M314.8 207.4h6.6M320.9 205.4h.1a1.76 1.76 0 0 1 1.5 2M327.1 207.4h21.8M348.9 208.4h-21.8M348.9 207.4h-21.8M350.5 205.4h-.2a1.76 1.76 0 0 0-1.4 2M363.2 205.4v8.5" fill="none" stroke="#000" stroke-width=".2" stroke-dasharray="1.3 .6" stroke-dashoffset=".2"/>
<path d="M323.6 208.4h3.5" fill="none" stroke="#000" stroke-width=".2" stroke-dasharray="1.3 .6" stroke-dashoffset="-.1"/>
<path d="M310.7 207.4l1.2-.1M310.7 207.4a3.5 3.5 0 0 1 .3-2M314.8 205.4v2M322.5 207.4h1.1M323.6 208.4h-1.1M323.6 207.4h-1.1" fill="none" stroke="#000" stroke-width=".2" stroke-dasharray="1.3 .6" stroke-dashoffset=".6"/>
<path d="M311.9 207.3l-.3-1.9" fill="none" stroke="#000" stroke-width=".2" stroke-dasharray="1.3 .6" stroke-dashoffset="1"/>
<text font-size="8.5" x="347.6" y="262.6">Backplate</text>
<g font-size="5.3">
<text x="41" y="9">8</text>
<text x="88.5" y="9">7</text>
<text x="138.5" y="9">6</text>
<text x="188.5" y="9">5</text>
<text x="238.5" y="9">4</text>
<text x="288.5" y="9">3</text>
<text x="338.5" y="9">2</text>
<text x="386" y="9">1</text>
<text x="16.2" y="30.7">F</text>
<text x="411.2" y="30.7">F</text>
<text x="16.1" y="75">E</text>
<text x="411.1" y="75">E</text>
<text x="15.5" y="125">D</text>
<text x="410.5" y="125">D</text>
<text x="15.4" y="175">C</text>
<text x="410.4" y="175">C</text>
<text x="16" y="225">B</text>
<text x="411" y="225">B</text>
<text x="15.5" y="269.2">A</text>
<text x="410.5" y="269.2">A</text>
<text x="41" y="291">8</text>
<text x="88.5" y="291">7</text>
<text x="138.5" y="291">6</text>
<text x="188.5" y="291">5</text>
<text x="238.5" y="291">4</text>
<text x="288.5" y="291">3</text>
<text x="338.5" y="291">2</text>
<text x="386" y="291">1</text>
</g>
<g font-size="4.7">
<text x="312.2" y="37.5">standoff for the</text>
<text x="312.2" y="42.1">circuit board</text>
<text x="328.2" y="69.9">Through hole</text>
</g>
<g font-size="4.7" fill="#808080">
<text x="162.3" y="42.3">34.90</text>
<text x="92.3" y="48.3">18.61</text>
<text x="131.3" y="48.3">27.17</text>
<text x="170.7" y="48.3">18.10</text>
<text x="77.8" y="57.6" transform="rotate(-90 77.8 57.6)">10.96</text>
<text x="109.7" y="54.3">16.29</text>
<text x="166.2" y="56.4">4.89</text>
<text x="109.7" y="61.4">19.29</text>
<text x="167.3" y="61.4">2.30</text>
<text x="309.5" y="61.5" transform="rotate(67 309.5 61.5)">3.61</text>
<text x="140.5" y="70.9" transform="rotate(-90 140.5 70.9)">4.36</text>
<text x="71.8" y="75.4" transform="rotate(-90 71.8 75.4)">15</text>
<text x="202.6" y="80.2" transform="rotate(-45 202.6 80.2)">R2.15</text>
<text x="120.5" y="90.9" transform="rotate(45 120.5 90.9)">R10</text>
<text x="194.5" y="91.6" transform="rotate(-90 194.5 91.6)">41.08</text>
<text x="372.8" y="93.1" transform="rotate(-90 372.8 93.1)">5</text>
<text x="59.8" y="102.9" transform="rotate(-90 59.8 102.9)">39.38</text>
<text x="132.6" y="102.7">32.35</text>
<text x="198.1" y="110.7" transform="rotate(15 198.1 110.7)">R7.50</text>
<text x="360.9" y="115.5" transform="rotate(-30 360.9 115.5)">2.30</text>
<text x="65.8" y="125.7" transform="rotate(-90 65.8 125.7)">20.85</text>
<text x="341.9" y="130.2" transform="rotate(-30 341.9 130.2)">4.30</text>
<text x="86" y="143.7" transform="rotate(-45 86 143.7)">R7.50</text>
<text x="194.5" y="139.5" transform="rotate(-90 194.5 139.5)">9.46</text>
<text x="342.3" y="140.8" transform="rotate(-30 342.3 140.8)">20.50</text>
<text x="71.8" y="149.6" transform="rotate(-90 71.8 149.6)">14.21</text>
<text x="77.8" y="147" transform="rotate(-90 77.8 147)">8.54</text>
<text x="212.5" y="149.6" transform="rotate(-90 212.5 149.6)">14.21</text>
<text x="84.1" y="151.3">3.61</text>
<text x="181.2" y="151.3">5.45</text>
<text x="105.7" y="163.3">21.35</text>
<text x="131.3" y="169.3">57.71</text>
<text x="131.3" y="175.3">59.50</text>
<text x="355.4" y="184.2">2.30</text>
<text x="77.7" y="192.9" transform="rotate(45 77.7 192.9)">R4</text>
<text x="194.5" y="197.7" transform="rotate(-90 194.5 197.7)">4</text>
<text x="378.4" y="196.2" transform="rotate(-90 378.4 196.2)">1.50</text>
<text x="384.4" y="196.2" transform="rotate(-90 384.4 196.2)">4</text>
<text x="298.2" y="198.4" transform="rotate(43 298.2 198.4)">R2</text>
<text x="77.8" y="213.6" transform="rotate(-90 77.8 213.6)">6</text>
<text x="132.9" y="224.3">96.71</text>
</g>
<text font-size="4.1" x="21" y="293.7">SOLIDWORKS Educational Product. For Instructional Use Only.</text>
<text font-size="3.9" x="400.9" y="275.5">A3</text>
<g font-size="2">
<text x="230.6" y="234.6">UNLESS OTHERWISE SPECIFIED:</text>
<text x="230.6" y="237.1">DIMENSIONS ARE IN MILLIMETERS</text>
<text x="230.6" y="239.6">SURFACE FINISH:</text>
<text x="264.4" y="234.6">FINISH:</text>
<text x="311.3" y="234.5">DEBURR AND</text>
<text x="311.3" y="237">BREAK SHARP</text>
<text x="311.3" y="239.5">EDGES</text>
<text x="342.6" y="236">DO NOT SCALE DRAWING</text>
<text x="383.3" y="236.2">REVISION</text>
<text x="230.6" y="242.1">TOLERANCES:</text>
<text x="232.2" y="244.6">LINEAR:</text>
<text x="232.2" y="247.1">ANGULAR:</text>
<text x="244.3" y="252">NAME</text>
<text x="260" y="251.9">SIGNATURE</text>
<text x="277.2" y="251.9">DATE</text>
<text x="330.1" y="251.9">TITLE:</text>
<text x="230.6" y="256.1">DRAWN</text>
<text x="241.4" y="256.1">Jake Chung</text>
<text x="230.9" y="260.3">CHK'D</text>
<text x="230.4" y="264.4">APPV'D</text>
<text x="231.1" y="268.8">MFG</text>
<text x="231.5" y="273">Q.A</text>
<text x="285.6" y="272.5">MATERIAL:</text>
<text x="330" y="272.5">DWG NO.</text>
<text x="285.6" y="285.5">WEIGHT:</text>
<text x="330.1" y="285.6">SCALE:1:1</text>
<text x="374.5" y="285.6">SHEET 3 OF 4</text>
</g>
</svg>
